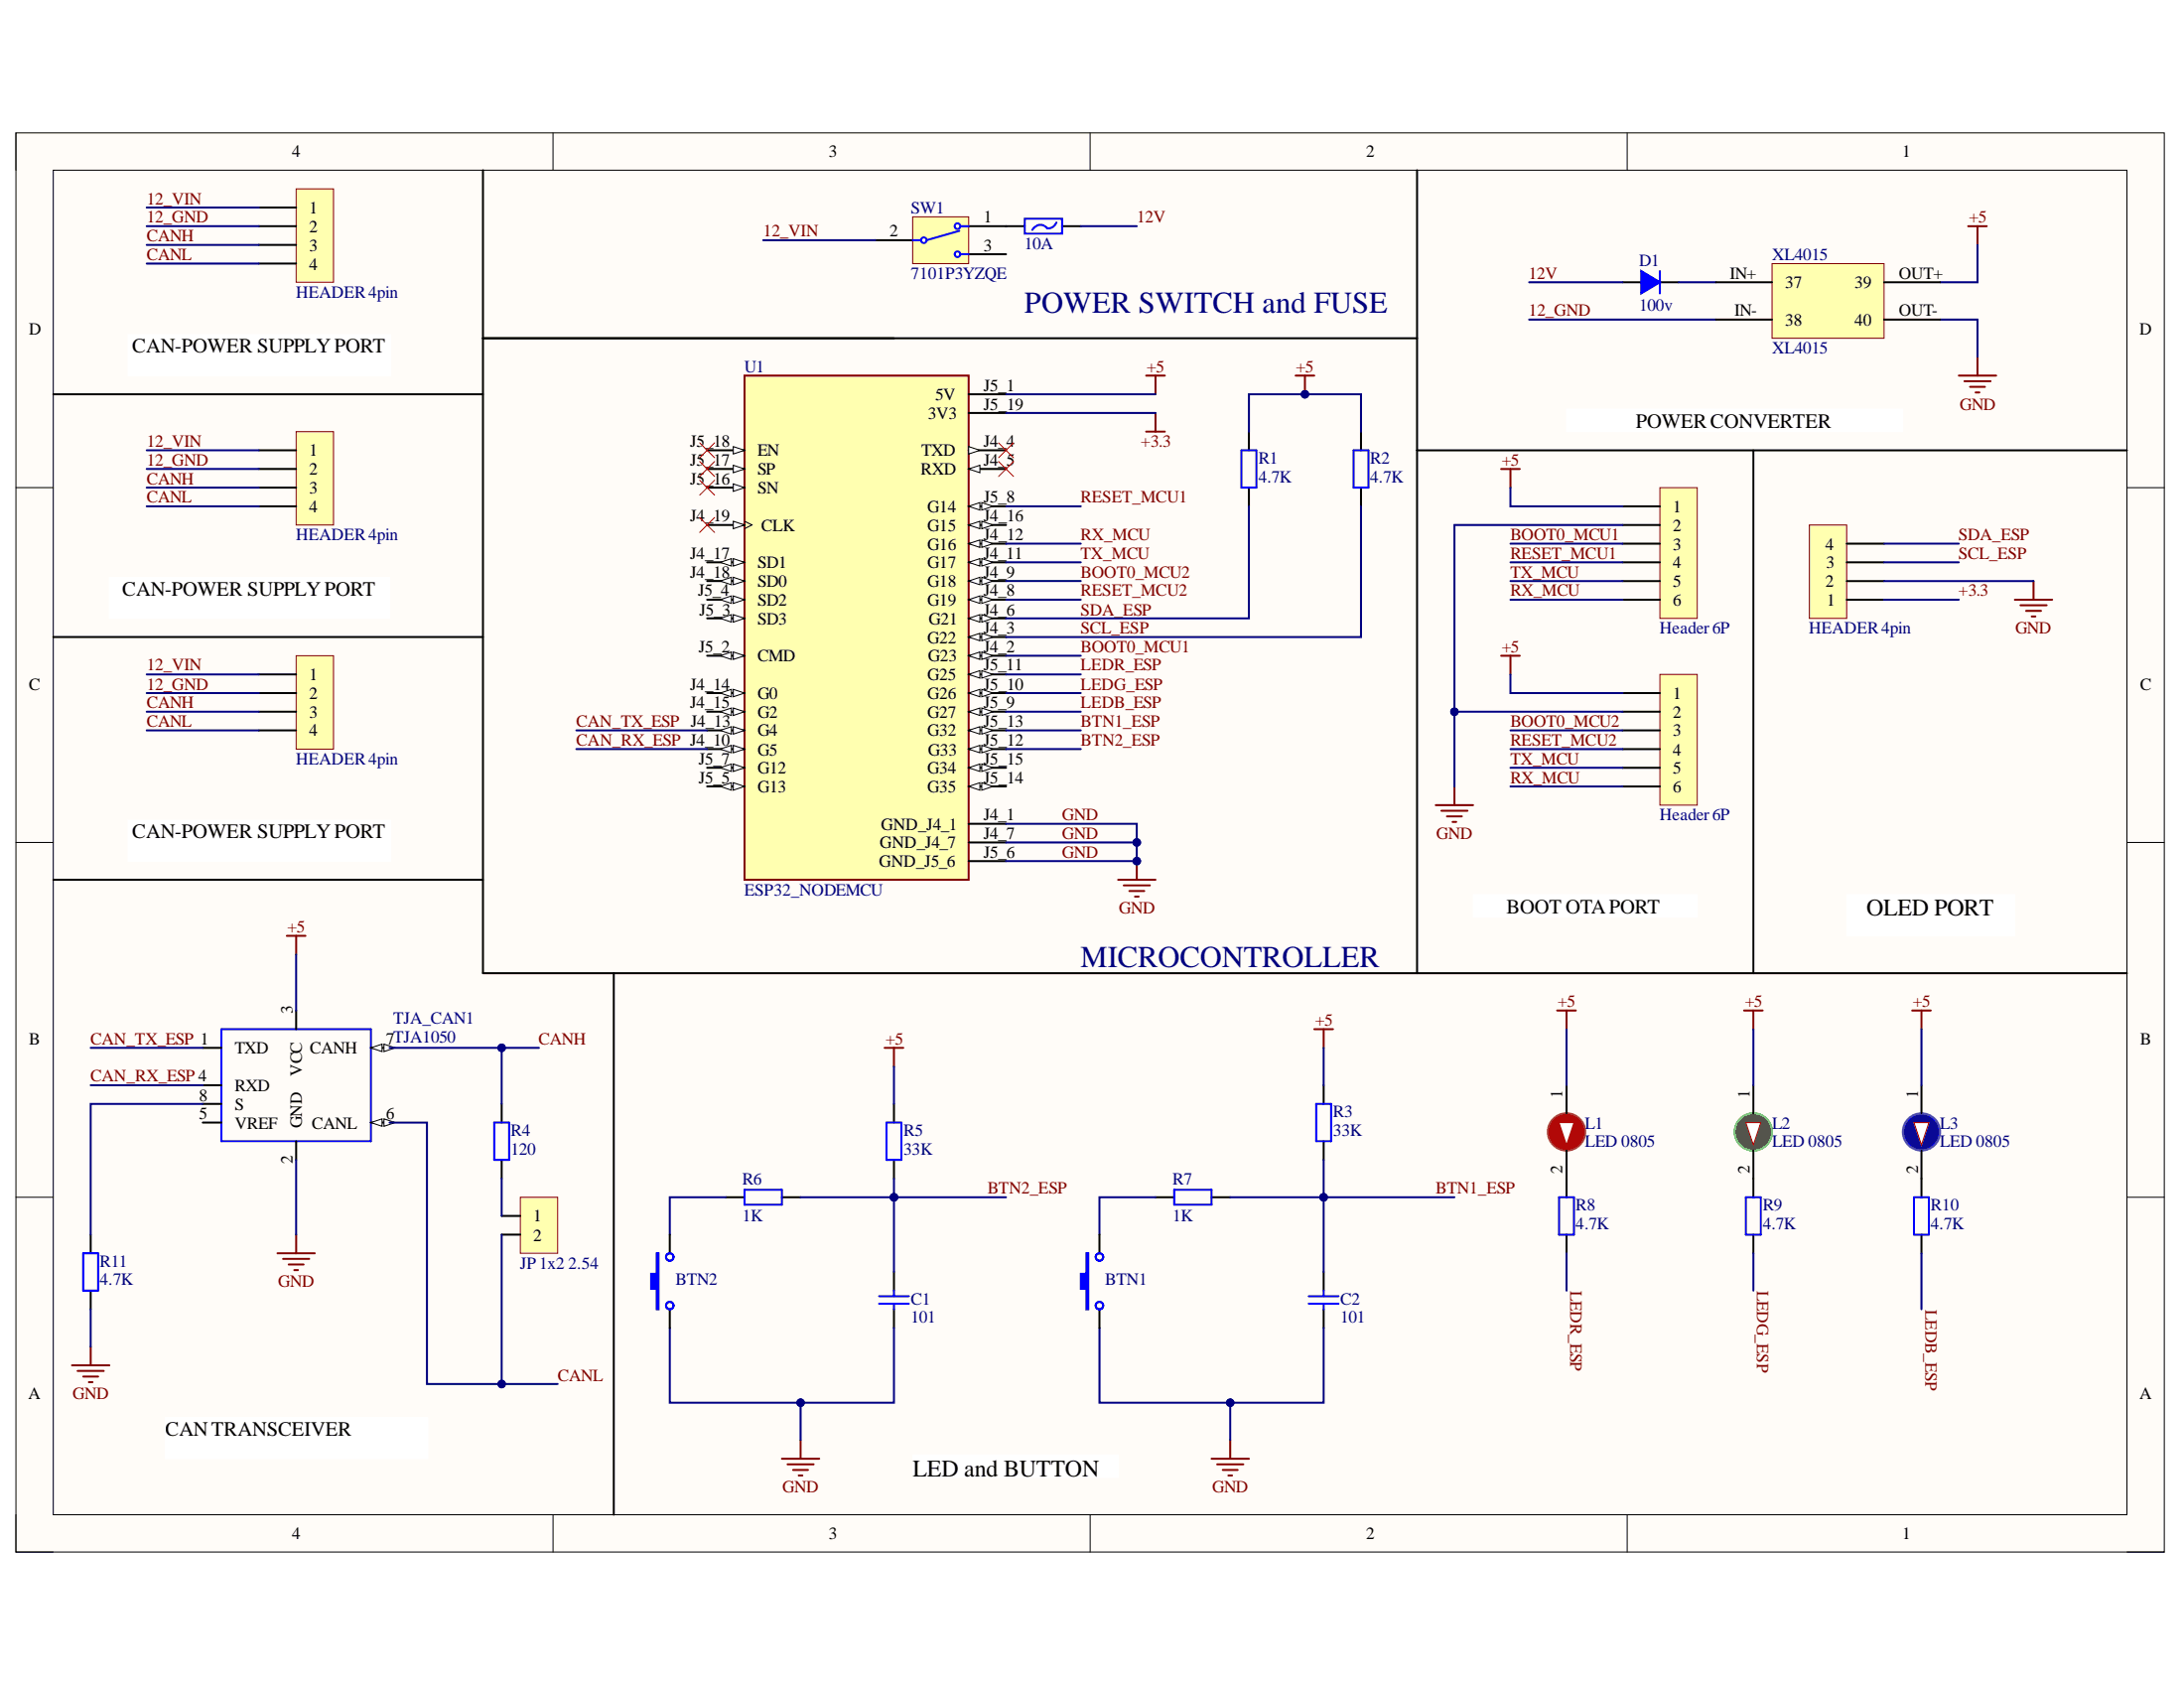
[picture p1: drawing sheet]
<svg xmlns="http://www.w3.org/2000/svg" width="279mm" height="216mm" viewBox="0 0 279 216" stroke-linecap="round" stroke-linejoin="round" font-family="sans-serif">
<path d="M2 17h274.9v181.5h-274.9z" fill-rule="evenodd" fill="#fffcf8"/>
<path d="M2 17h274.9v181.5h-274.9z" fill="none" stroke="#000" stroke-width=".13"/>
<path d="M6.8 21.8h265.3v171.9h-265.3z" fill-rule="evenodd" fill="#fffcf8"/>
<g fill="none" stroke="#000" stroke-width=".13">
<path d="M2 17v4.8M70.7 17v4.8M139.5 17v4.8M208.2 17v4.8M6.8 21.8h265.3v171.9h-265.3zM2 62.4h4.8M272.1 62.4h4.8M2 107.8h4.8M272.1 107.8h4.8M2 153.1h4.8M272.1 153.1h4.8M2 193.7v4.8h4.8"/>
<path d="M70.8 193.7v4.8M139.5 193.7v4.8M208.2 193.7v4.8M272.1 198.5h4.8"/>
</g>
<path d="M95.2 48h28.7v64.5h-28.7z" fill-rule="evenodd" fill="#ffffb0"/>
<path d="M95.2 48h28.7v64.5h-28.7z" fill="none" stroke="#800000" stroke-width=".25"/>
<path d="M90.5 57.6h4.7" fill="none" stroke="#000" stroke-width=".25"/>
<path d="M93.8 57.1l1.4 .5-1.4 .5z" fill="#f8fcff"/>
<path d="M93.8 57.1l1.4 .5-1.4 .5z" fill="none" stroke="#000" stroke-width=".13"/>
<path d="M90.5 60h4.7" fill="none" stroke="#000" stroke-width=".25"/>
<path d="M93.8 59.5l1.4 .5-1.4 .5z" fill="#f8fcff"/>
<path d="M93.8 59.5l1.4 .5-1.4 .5z" fill="none" stroke="#000" stroke-width=".13"/>
<path d="M90.5 62.4h4.7" fill="none" stroke="#000" stroke-width=".25"/>
<path d="M93.8 61.9l1.4 .5-1.4 .4z" fill="#f8fcff"/>
<path d="M93.8 61.9l1.4 .5-1.4 .4z" fill="none" stroke="#000" stroke-width=".13"/>
<path d="M90.5 67.1h4.7" fill="none" stroke="#000" stroke-width=".25"/>
<path d="M93.8 66.7l1.4 .4-1.4 .5z" fill="#f8fcff"/>
<path d="M93.8 66.7l1.4 .4-1.4 .5zM95.2 66.7l1 .4-1 .5" fill="none" stroke="#000" stroke-width=".13"/>
<path d="M90.5 71.9h4.7" fill="none" stroke="#000" stroke-width=".25"/>
<path d="M93.8 71.4l1.4 .5-1.4 .5z" fill="#f8fcff"/>
<path d="M93.8 71.4l1.4 .5-1.4 .5z" fill="none" stroke="#000" stroke-width=".13"/>
<path d="M92.1 71.9l1.5-.5v1z" fill="#f8fcff"/>
<path d="M92.1 71.9l1.5-.5v1z" fill="none" stroke="#000" stroke-width=".13"/>
<path d="M90.5 74.3h4.7" fill="none" stroke="#000" stroke-width=".25"/>
<path d="M93.8 73.8l1.4 .5-1.4 .5z" fill="#f8fcff"/>
<path d="M93.8 73.8l1.4 .5-1.4 .5z" fill="none" stroke="#000" stroke-width=".13"/>
<path d="M92.1 74.3l1.5-.5v1z" fill="#f8fcff"/>
<path d="M92.1 74.3l1.5-.5v1z" fill="none" stroke="#000" stroke-width=".13"/>
<path d="M90.5 76.7h4.7" fill="none" stroke="#000" stroke-width=".25"/>
<path d="M93.8 76.2l1.4 .5-1.4 .5z" fill="#f8fcff"/>
<path d="M93.8 76.2l1.4 .5-1.4 .5z" fill="none" stroke="#000" stroke-width=".13"/>
<path d="M92.1 76.7l1.5-.5v1z" fill="#f8fcff"/>
<path d="M92.1 76.7l1.5-.5v1z" fill="none" stroke="#000" stroke-width=".13"/>
<path d="M90.5 79.1h4.7" fill="none" stroke="#000" stroke-width=".25"/>
<path d="M93.8 78.6l1.4 .5-1.4 .5z" fill="#f8fcff"/>
<path d="M93.8 78.6l1.4 .5-1.4 .5z" fill="none" stroke="#000" stroke-width=".13"/>
<path d="M92.1 79.1l1.5-.5v1z" fill="#f8fcff"/>
<path d="M92.1 79.1l1.5-.5v1z" fill="none" stroke="#000" stroke-width=".13"/>
<path d="M90.5 83.9h4.7" fill="none" stroke="#000" stroke-width=".25"/>
<path d="M93.8 83.4l1.4 .5-1.4 .4z" fill="#f8fcff"/>
<path d="M93.8 83.4l1.4 .5-1.4 .4z" fill="none" stroke="#000" stroke-width=".13"/>
<path d="M92.1 83.9l1.5-.5v.9z" fill="#f8fcff"/>
<path d="M92.1 83.9l1.5-.5v.9z" fill="none" stroke="#000" stroke-width=".13"/>
<path d="M90.5 88.6h4.7" fill="none" stroke="#000" stroke-width=".25"/>
<path d="M93.8 88.2l1.4 .4-1.4 .5z" fill="#f8fcff"/>
<path d="M93.8 88.2l1.4 .4-1.4 .5z" fill="none" stroke="#000" stroke-width=".13"/>
<path d="M92.1 88.6l1.5-.4v.9z" fill="#f8fcff"/>
<path d="M92.1 88.6l1.5-.4v.9z" fill="none" stroke="#000" stroke-width=".13"/>
<path d="M90.5 91h4.7" fill="none" stroke="#000" stroke-width=".25"/>
<path d="M93.8 90.6l1.4 .4-1.4 .5z" fill="#f8fcff"/>
<path d="M93.8 90.6l1.4 .4-1.4 .5z" fill="none" stroke="#000" stroke-width=".13"/>
<path d="M92.1 91l1.5-.4v.9z" fill="#f8fcff"/>
<path d="M92.1 91l1.5-.4v.9z" fill="none" stroke="#000" stroke-width=".13"/>
<path d="M90.5 93.4h4.7" fill="none" stroke="#000" stroke-width=".25"/>
<path d="M93.8 92.9l1.4 .5-1.4 .5z" fill="#f8fcff"/>
<path d="M93.8 92.9l1.4 .5-1.4 .5z" fill="none" stroke="#000" stroke-width=".13"/>
<path d="M92.1 93.4l1.5-.5v1z" fill="#f8fcff"/>
<path d="M92.1 93.4l1.5-.5v1z" fill="none" stroke="#000" stroke-width=".13"/>
<path d="M90.5 95.8h4.7" fill="none" stroke="#000" stroke-width=".25"/>
<path d="M93.8 95.3l1.4 .5-1.4 .5z" fill="#f8fcff"/>
<path d="M93.8 95.3l1.4 .5-1.4 .5z" fill="none" stroke="#000" stroke-width=".13"/>
<path d="M92.1 95.8l1.5-.5v1z" fill="#f8fcff"/>
<path d="M92.1 95.8l1.5-.5v1z" fill="none" stroke="#000" stroke-width=".13"/>
<path d="M90.5 98.2h4.7" fill="none" stroke="#000" stroke-width=".25"/>
<path d="M93.8 97.7l1.4 .5-1.4 .5z" fill="#f8fcff"/>
<path d="M93.8 97.7l1.4 .5-1.4 .5z" fill="none" stroke="#000" stroke-width=".13"/>
<path d="M92.1 98.2l1.5-.5v1z" fill="#f8fcff"/>
<path d="M92.1 98.2l1.5-.5v1z" fill="none" stroke="#000" stroke-width=".13"/>
<path d="M90.5 100.6h4.7" fill="none" stroke="#000" stroke-width=".25"/>
<path d="M93.8 100.1l1.4 .5-1.4 .5z" fill="#f8fcff"/>
<path d="M93.8 100.1l1.4 .5-1.4 .5z" fill="none" stroke="#000" stroke-width=".13"/>
<path d="M92.1 100.6l1.5-.5v1z" fill="#f8fcff"/>
<path d="M92.1 100.6l1.5-.5v1z" fill="none" stroke="#000" stroke-width=".13"/>
<path d="M123.9 50.4h4.8M123.9 52.8h4.8M123.9 57.6h4.8" fill="none" stroke="#000" stroke-width=".25"/>
<path d="M123.9 57.1l1.5 .5-1.5 .5z" fill="#f8fcff"/>
<path d="M123.9 57.1l1.5 .5-1.5 .5z" fill="none" stroke="#000" stroke-width=".13"/>
<path d="M123.9 60h4.8" fill="none" stroke="#000" stroke-width=".25"/>
<path d="M123.9 60l1.5-.5v1z" fill="#f8fcff"/>
<path d="M123.9 60l1.5-.5v1z" fill="none" stroke="#000" stroke-width=".13"/>
<path d="M123.9 64.8h4.8" fill="none" stroke="#000" stroke-width=".25"/>
<path d="M123.9 64.8l1.5-.5v.9z" fill="#f8fcff"/>
<path d="M123.9 64.8l1.5-.5v.9z" fill="none" stroke="#000" stroke-width=".13"/>
<path d="M125.6 64.3l1.4 .5-1.4 .4z" fill="#f8fcff"/>
<path d="M125.6 64.3l1.4 .5-1.4 .4z" fill="none" stroke="#000" stroke-width=".13"/>
<path d="M123.9 67.1h4.8" fill="none" stroke="#000" stroke-width=".25"/>
<path d="M123.9 67.1l1.5-.4v.9z" fill="#f8fcff"/>
<path d="M123.9 67.1l1.5-.4v.9z" fill="none" stroke="#000" stroke-width=".13"/>
<path d="M125.6 66.7l1.4 .4-1.4 .5z" fill="#f8fcff"/>
<path d="M125.6 66.7l1.4 .4-1.4 .5z" fill="none" stroke="#000" stroke-width=".13"/>
<path d="M123.9 69.5h4.8" fill="none" stroke="#000" stroke-width=".25"/>
<path d="M123.9 69.5l1.5-.4v.9z" fill="#f8fcff"/>
<path d="M123.9 69.5l1.5-.4v.9z" fill="none" stroke="#000" stroke-width=".13"/>
<path d="M125.6 69.1l1.4 .4-1.4 .5z" fill="#f8fcff"/>
<path d="M125.6 69.1l1.4 .4-1.4 .5z" fill="none" stroke="#000" stroke-width=".13"/>
<path d="M123.9 71.9h4.8" fill="none" stroke="#000" stroke-width=".25"/>
<path d="M123.9 71.9l1.5-.5v1z" fill="#f8fcff"/>
<path d="M123.9 71.9l1.5-.5v1z" fill="none" stroke="#000" stroke-width=".13"/>
<path d="M125.6 71.4l1.4 .5-1.4 .5z" fill="#f8fcff"/>
<path d="M125.6 71.4l1.4 .5-1.4 .5z" fill="none" stroke="#000" stroke-width=".13"/>
<path d="M123.9 74.3h4.8" fill="none" stroke="#000" stroke-width=".25"/>
<path d="M123.9 74.3l1.5-.5v1z" fill="#f8fcff"/>
<path d="M123.9 74.3l1.5-.5v1z" fill="none" stroke="#000" stroke-width=".13"/>
<path d="M125.6 73.8l1.4 .5-1.4 .5z" fill="#f8fcff"/>
<path d="M125.6 73.8l1.4 .5-1.4 .5z" fill="none" stroke="#000" stroke-width=".13"/>
<path d="M123.9 76.7h4.8" fill="none" stroke="#000" stroke-width=".25"/>
<path d="M123.9 76.7l1.5-.5v1z" fill="#f8fcff"/>
<path d="M123.9 76.7l1.5-.5v1z" fill="none" stroke="#000" stroke-width=".13"/>
<path d="M125.6 76.2l1.4 .5-1.4 .5z" fill="#f8fcff"/>
<path d="M125.6 76.2l1.4 .5-1.4 .5z" fill="none" stroke="#000" stroke-width=".13"/>
<path d="M123.9 79.1h4.8" fill="none" stroke="#000" stroke-width=".25"/>
<path d="M123.9 79.1l1.5-.5v1z" fill="#f8fcff"/>
<path d="M123.9 79.1l1.5-.5v1z" fill="none" stroke="#000" stroke-width=".13"/>
<path d="M125.6 78.6l1.4 .5-1.4 .5z" fill="#f8fcff"/>
<path d="M125.6 78.6l1.4 .5-1.4 .5z" fill="none" stroke="#000" stroke-width=".13"/>
<path d="M123.9 81.5h4.8" fill="none" stroke="#000" stroke-width=".25"/>
<path d="M123.9 81.5l1.5-.5v1z" fill="#f8fcff"/>
<path d="M123.9 81.5l1.5-.5v1z" fill="none" stroke="#000" stroke-width=".13"/>
<path d="M125.6 81l1.4 .5-1.4 .5z" fill="#f8fcff"/>
<path d="M125.6 81l1.4 .5-1.4 .5z" fill="none" stroke="#000" stroke-width=".13"/>
<path d="M123.9 83.9h4.8" fill="none" stroke="#000" stroke-width=".25"/>
<path d="M123.9 83.9l1.5-.5v.9z" fill="#f8fcff"/>
<path d="M123.9 83.9l1.5-.5v.9z" fill="none" stroke="#000" stroke-width=".13"/>
<path d="M125.6 83.4l1.4 .5-1.4 .4z" fill="#f8fcff"/>
<path d="M125.6 83.4l1.4 .5-1.4 .4z" fill="none" stroke="#000" stroke-width=".13"/>
<path d="M123.9 86.3h4.8" fill="none" stroke="#000" stroke-width=".25"/>
<path d="M123.9 86.3l1.5-.5v.9z" fill="#f8fcff"/>
<path d="M123.9 86.3l1.5-.5v.9z" fill="none" stroke="#000" stroke-width=".13"/>
<path d="M125.6 85.8l1.4 .5-1.4 .4z" fill="#f8fcff"/>
<path d="M125.6 85.8l1.4 .5-1.4 .4z" fill="none" stroke="#000" stroke-width=".13"/>
<path d="M123.9 88.6h4.8" fill="none" stroke="#000" stroke-width=".25"/>
<path d="M123.9 88.6l1.5-.4v.9z" fill="#f8fcff"/>
<path d="M123.9 88.6l1.5-.4v.9z" fill="none" stroke="#000" stroke-width=".13"/>
<path d="M125.6 88.2l1.4 .4-1.4 .5z" fill="#f8fcff"/>
<path d="M125.6 88.2l1.4 .4-1.4 .5z" fill="none" stroke="#000" stroke-width=".13"/>
<path d="M123.9 91h4.8" fill="none" stroke="#000" stroke-width=".25"/>
<path d="M123.9 91l1.5-.4v.9z" fill="#f8fcff"/>
<path d="M123.9 91l1.5-.4v.9z" fill="none" stroke="#000" stroke-width=".13"/>
<path d="M125.6 90.6l1.4 .4-1.4 .5z" fill="#f8fcff"/>
<path d="M125.6 90.6l1.4 .4-1.4 .5z" fill="none" stroke="#000" stroke-width=".13"/>
<path d="M123.9 93.4h4.8" fill="none" stroke="#000" stroke-width=".25"/>
<path d="M123.9 93.4l1.5-.5v1z" fill="#f8fcff"/>
<path d="M123.9 93.4l1.5-.5v1z" fill="none" stroke="#000" stroke-width=".13"/>
<path d="M125.6 92.9l1.4 .5-1.4 .5z" fill="#f8fcff"/>
<path d="M125.6 92.9l1.4 .5-1.4 .5z" fill="none" stroke="#000" stroke-width=".13"/>
<path d="M123.9 95.8h4.8" fill="none" stroke="#000" stroke-width=".25"/>
<path d="M123.9 95.8l1.5-.5v1z" fill="#f8fcff"/>
<path d="M123.9 95.8l1.5-.5v1z" fill="none" stroke="#000" stroke-width=".13"/>
<path d="M125.6 95.3l1.4 .5-1.4 .5z" fill="#f8fcff"/>
<path d="M125.6 95.3l1.4 .5-1.4 .5z" fill="none" stroke="#000" stroke-width=".13"/>
<path d="M123.9 98.2h4.8" fill="none" stroke="#000" stroke-width=".25"/>
<path d="M123.9 98.2l1.5-.5v1z" fill="#f8fcff"/>
<path d="M123.9 98.2l1.5-.5v1z" fill="none" stroke="#000" stroke-width=".13"/>
<path d="M125.6 97.7l1.4 .5-1.4 .5z" fill="#f8fcff"/>
<path d="M125.6 97.7l1.4 .5-1.4 .5z" fill="none" stroke="#000" stroke-width=".13"/>
<path d="M123.9 100.6h4.8" fill="none" stroke="#000" stroke-width=".25"/>
<path d="M123.9 100.6l1.5-.5v1z" fill="#f8fcff"/>
<path d="M123.9 100.6l1.5-.5v1z" fill="none" stroke="#000" stroke-width=".13"/>
<path d="M125.6 100.1l1.4 .5-1.4 .5z" fill="#f8fcff"/>
<path d="M125.6 100.1l1.4 .5-1.4 .5z" fill="none" stroke="#000" stroke-width=".13"/>
<path d="M123.9 105.4h4.8M123.9 107.8h4.8M123.9 110.1h4.8" fill="none" stroke="#000" stroke-width=".25"/>
<path d="M89.5 56.6l1.9 2M89.5 59l1.9 1.9M91.4 56.6l-1.9 2M91.4 59l-1.9 1.9M127.7 59l2 1.9M127.7 56.6l2 2M129.7 59l-2 1.9M129.7 56.6l-2 2M89.5 61.4l1.9 1.9M89.5 66.2l1.9 1.9M91.4 61.4l-1.9 1.9M91.4 66.2l-1.9 1.9" fill="none" stroke="#f00" stroke-width=".13"/>
<path d="M143 112.5h4.8M143.8 113.2h3.3M144.5 114h1.9M145.2 114.7h.5M145.4 110.1v2.4" fill="none" stroke="#800000" stroke-width=".25"/>
<circle cx="145.4" cy="110.1" r=".48" fill="#000080"/>
<circle cx="145.4" cy="110.1" r=".48" fill="none" stroke="#000080" stroke-width=".13"/>
<path d="M146.6 48h2.4M146.6 55.2h2.4M147.8 48v2.4M147.8 52.8v2.4M165.7 48h2.4M166.9 48v2.4" fill="none" stroke="#800000" stroke-width=".25"/>
<path d="M159.8 55.2v2.4M174.1 55.2v2.4M159.8 62.4v2.4M174.1 62.4v2.4" fill="none" stroke="#000" stroke-width=".25"/>
<path d="M158.8 57.6h1.9v4.8h-1.9zM173.2 57.6h1.9v4.8h-1.9z" fill="none" stroke="#00f" stroke-width=".25"/>
<circle cx="166.9" cy="50.4" r=".48" fill="#000080"/>
<circle cx="166.9" cy="50.4" r=".48" fill="none" stroke="#000080" stroke-width=".13"/>
<path d="M37.9 24.2h4.8v11.9h-4.8z" fill-rule="evenodd" fill="#ffffb0"/>
<path d="M37.9 24.2h4.8v11.9h-4.8z" fill="none" stroke="#800000" stroke-width=".13"/>
<path d="M33.1 26.5h4.8M33.1 28.9h4.8M33.1 31.3h4.8M33.1 33.7h4.8" fill="none" stroke="#000" stroke-width=".25"/>
<path d="M37.9 55.2h4.8v11.9h-4.8z" fill-rule="evenodd" fill="#ffffb0"/>
<path d="M37.9 55.2h4.8v11.9h-4.8z" fill="none" stroke="#800000" stroke-width=".13"/>
<path d="M33.1 57.6h4.8M33.1 60h4.8M33.1 62.4h4.8M33.1 64.8h4.8" fill="none" stroke="#000" stroke-width=".25"/>
<path d="M37.9 83.9h4.8v11.9h-4.8z" fill-rule="evenodd" fill="#ffffb0"/>
<path d="M37.9 83.9h4.8v11.9h-4.8z" fill="none" stroke="#800000" stroke-width=".13"/>
<path d="M33.1 86.3h4.8M33.1 88.6h4.8M33.1 91h4.8M33.1 93.4h4.8" fill="none" stroke="#000" stroke-width=".25"/>
<path d="M116.8 27.7h7.1v6h-7.1z" fill-rule="evenodd" fill="#ffffb0"/>
<path d="M116.8 27.7h7.1v6h-7.1z" fill="none" stroke="#800000" stroke-width=".13"/>
<path d="M112 30.7h4.8M123.9 32.5h4.8M123.9 28.9h4.8" fill="none" stroke="#000" stroke-width=".25"/>
<path d="M116.8 30.7h1.4" fill="none" stroke="#00f" stroke-width=".25"/>
<circle cx="118.2" cy="30.7" r=".36" fill="#fff"/>
<g fill="none" stroke="#00f" stroke-width=".25">
<path d="M122.5 28.9h1.4"/>
<circle cx="118.2" cy="30.7" r=".36"/>
</g>
<circle cx="122.5" cy="28.9" r=".36" fill="#fff"/>
<g fill="none" stroke="#00f" stroke-width=".25">
<path d="M122.5 32.5h1.4"/>
<circle cx="122.5" cy="28.9" r=".36"/>
</g>
<circle cx="122.5" cy="32.5" r=".36" fill="#fff"/>
<g fill="none" stroke="#00f" stroke-width=".25">
<path d="M122.7 29.5l-4.2 1.2M131.1 28h4.8v1.9h-4.8zM135.2 28.5a.94 .94 0 0 1-.7 .7 .94 .94 0 0 1-1-.4 1.14 1.14 0 0 0-1.4 .6"/>
<circle cx="122.5" cy="32.5" r=".36"/>
</g>
<path d="M128.7 28.9h2.4M135.9 28.9h2.4M207.6 36.1h2.4M212.4 36.1h2.3" fill="none" stroke="#000" stroke-width=".25"/>
<path d="M251.8 28.9h2.4M253 28.9v2.4M250.6 48h4.8M251.3 48.8h3.4M252 49.5h1.9M252.7 50.2h.5M253 45.7v2.3" fill="none" stroke="#800000" stroke-width=".25"/>
<path d="M210 34.7l2.4 1.4-2.4 1.4z" fill="#00f"/>
<path d="M210 34.7l2.4 1.4-2.4 1.4zM212.4 34.7v2.8" fill="none" stroke="#00f" stroke-width=".25"/>
<path d="M231.5 67.1h4.8v12h-4.8z" fill-rule="evenodd" fill="#ffffb0"/>
<path d="M231.5 67.1h4.8v12h-4.8z" fill="none" stroke="#800000" stroke-width=".13"/>
<path d="M61.8 21.8v21.5h119.5M181.3 21.8v102.7h90.8M181.3 57.6h90.8M224.3 57.6v66.9M236.3 76.7h4.7M236.3 74.3h4.7M236.3 71.9h4.7M236.3 69.5h4.7" fill="none" stroke="#000" stroke-width=".25"/>
<path d="M257.8 76.7h4.7M258.5 77.4h3.3M259.2 78.1h1.9M259.9 78.9h.5M260.1 74.3v2.4" fill="none" stroke="#800000" stroke-width=".25"/>
<path d="M212.4 62.4h4.7v16.7h-4.7z" fill-rule="evenodd" fill="#ffffb0"/>
<path d="M212.4 62.4h4.7v16.7h-4.7z" fill="none" stroke="#800000" stroke-width=".13"/>
<path d="M207.6 64.8h4.8M207.6 67.1h4.8M207.6 69.5h4.8M207.6 71.9h4.8M207.6 74.3h4.8M207.6 76.7h4.8" fill="none" stroke="#000" stroke-width=".25"/>
<path d="M212.4 86.3h4.7v16.7h-4.7z" fill-rule="evenodd" fill="#ffffb0"/>
<path d="M212.4 86.3h4.7v16.7h-4.7z" fill="none" stroke="#800000" stroke-width=".13"/>
<path d="M207.6 88.6h4.8M207.6 91h4.8M207.6 93.4h4.8M207.6 95.8h4.8M207.6 98.2h4.8M207.6 100.6h4.8M200.4 150.7v2.4M200.4 157.9v2.4M224.3 150.7v2.4M224.3 157.9v2.4M245.8 150.7v2.4M245.8 157.9v2.4" fill="none" stroke="#000" stroke-width=".25"/>
<path d="M192 60h2.4M193.2 60v2.4M192 83.9h2.4M193.2 83.9v2.4M183.7 103h4.8M184.4 103.7h3.3M185.1 104.4h1.9M185.8 105.1h.5M186.1 100.6v2.4" fill="none" stroke="#800000" stroke-width=".25"/>
<path d="M199.4 153.1h2v4.8h-2zM223.3 153.1h2v4.8h-2zM244.9 153.1h1.9v4.8h-1.9z" fill="none" stroke="#00f" stroke-width=".25"/>
<circle cx="200.4" cy="144.8" r="2.39" fill="#f00"/>
<circle cx="200.4" cy="144.8" r="2.39" fill="none" stroke="#f60" stroke-width=".25"/>
<path d="M199.4 143.6h2l-1 2.8z" fill="#f8fcff"/>
<path d="M199.4 143.6h2l-1 2.8z" fill="none" stroke="#f00" stroke-width=".13"/>
<path d="M200.4 138.8v3.6M200.4 147.2v3.5" fill="none" stroke="#000" stroke-width=".25"/>
<circle cx="224.3" cy="144.8" r="2.39" fill="#0c0"/>
<circle cx="224.3" cy="144.8" r="2.39" fill="none" stroke="#0f0" stroke-width=".25"/>
<path d="M223.3 143.6h2l-1 2.8z" fill="#f8fcff"/>
<path d="M223.3 143.6h2l-1 2.8z" fill="none" stroke="#f00" stroke-width=".13"/>
<path d="M224.3 138.8v3.6M224.3 147.2v3.5" fill="none" stroke="#000" stroke-width=".25"/>
<circle cx="245.8" cy="144.8" r="2.39" fill="#03c"/>
<circle cx="245.8" cy="144.8" r="2.39" fill="none" stroke="#36f" stroke-width=".25"/>
<path d="M244.9 143.6h1.9l-1 2.8z" fill="#f8fcff"/>
<path d="M244.9 143.6h1.9l-1 2.8z" fill="none" stroke="#f00" stroke-width=".13"/>
<g fill="none" stroke="#000" stroke-width=".25">
<path d="M6.8 50.4h55M114.4 43.3h-52.6v81.2h119.5M6.8 81.5h55M6.8 112.5h55M25.9 134h2.4M25.9 138.8h2.4M37.9 129.2v2.4M47.4 134h2.4M78.5 124.5v69.2M169.3 138.8v2.4M245.8 138.8v3.6M25.9 141.2h2.4"/>
<path d="M25.9 143.6h2.4M92.9 153.1h2.3M100 153.1h2.4M114.4 141.2v2.4M114.4 148.4v2.3M147.8 153.1h2.4M155 153.1h2.4M169.3 146v2.4M245.8 147.2v3.5M114.4 162.7v2.4M114.4 167.5v2.4M169.3 162.7v2.4"/>
<path d="M169.3 167.5v2.4"/>
</g>
<g fill="none" stroke="#800000" stroke-width=".25">
<path d="M113.2 134h2.4M114.4 134v2.4M168.1 131.6h2.4M169.3 131.6v2.4M199.2 129.2h2.4M200.4 129.2v2.4M223.1 129.2h2.4M224.3 129.2v2.4M244.6 129.2h2.4M245.8 129.2v2.4M100 186.6h4.8M100.7 187.3h3.4"/>
<path d="M101.5 188h1.9M102.2 188.7h.5M102.4 184.2v2.4M155 186.6h4.8M155.7 187.3h3.4M156.4 188h1.9M157.1 188.7h.5M157.4 184.2v2.4"/>
</g>
<g fill="none" stroke="#00f" stroke-width=".25">
<path d="M28.3 131.6h19.1v14.4h-19.1zM95.2 152.2h4.8v1.9h-4.8zM113.4 143.6h1.9v4.8h-1.9zM150.2 152.2h4.8v1.9h-4.8zM168.4 141.2h1.9v4.8h-1.9zM112.5 166.7h3.8M112.5 165.8h3.8M114.4 165.1v.7M114.4 166.7v.8M167.4 166.7h3.8M167.4 165.8h3.8M169.3 165.1v.7"/>
<path d="M169.3 166.7v.8"/>
</g>
<path d="M47.4 134l1.5-.5v1z" fill="#f8fcff"/>
<path d="M47.4 134l1.5-.5v1z" fill="none" stroke="#000" stroke-width=".13"/>
<path d="M49.1 133.5l1.5 .5-1.5 .5z" fill="#f8fcff"/>
<path d="M49.1 133.5l1.5 .5-1.5 .5z" fill="none" stroke="#000" stroke-width=".13"/>
<path d="M47.4 143.6h2.4" fill="none" stroke="#000" stroke-width=".25"/>
<path d="M47.4 143.6l1.5-.5v1z" fill="#f8fcff"/>
<path d="M47.4 143.6l1.5-.5v1z" fill="none" stroke="#000" stroke-width=".13"/>
<path d="M49.1 143.1l1.5 .5-1.5 .5z" fill="#f8fcff"/>
<path d="M49.1 143.1l1.5 .5-1.5 .5z" fill="none" stroke="#000" stroke-width=".13"/>
<path d="M37.9 146v2.4M64.2 141.2v2.4M64.2 148.4v2.3" fill="none" stroke="#000" stroke-width=".25"/>
<path d="M63.2 143.6h1.9v4.8h-1.9z" fill="none" stroke="#00f" stroke-width=".25"/>
<path d="M66.6 153.1h4.7v7.2h-4.7z" fill-rule="evenodd" fill="#ffffb0"/>
<path d="M66.6 153.1h4.7v7.2h-4.7z" fill="none" stroke="#800000" stroke-width=".13"/>
<path d="M11.6 157.9v2.4M64.2 155.5h2.4M64.2 157.9h2.4M11.6 165.1v2.4" fill="none" stroke="#000" stroke-width=".25"/>
<path d="M10.6 160.3h2v4.8h-2z" fill="none" stroke="#00f" stroke-width=".25"/>
<path d="M36.7 119.7h2.4M37.9 119.7v2.4M37.9 157.9v2.4M9.2 174.6h4.8M9.9 175.3h3.4M10.6 176.1h2M11.4 176.8h.4M11.6 172.2v2.4M35.5 160.3h4.8M36.2 161h3.4M36.9 161.7h1.9M37.6 162.4h.5" fill="none" stroke="#800000" stroke-width=".25"/>
<path d="M16.4 42.8h33.5v5.2h-33.5z" fill-rule="evenodd" fill="#fff"/>
<path d="M16.4 42.8h33.5v5.2h-33.5z" fill="none" stroke="#fff" stroke-width=".13"/>
<path d="M14 73.8h35.8v5.3h-35.8z" fill-rule="evenodd" fill="#fff"/>
<path d="M14 73.8h35.8v5.3h-35.8z" fill="none" stroke="#fff" stroke-width=".13"/>
<path d="M16.4 104.9h33.5v5.2h-33.5z" fill-rule="evenodd" fill="#fff"/>
<path d="M16.4 104.9h33.5v5.2h-33.5z" fill="none" stroke="#fff" stroke-width=".13"/>
<path d="M21.2 181.3h33.5v5.3h-33.5z" fill-rule="evenodd" fill="#fff"/>
<path d="M21.2 181.3h33.5v5.3h-33.5z" fill="none" stroke="#fff" stroke-width=".13"/>
<path d="M116.8 186.1h26.3v2.9h-26.3z" fill-rule="evenodd" fill="#fff"/>
<path d="M116.8 186.1h26.3v2.9h-26.3z" fill="none" stroke="#fff" stroke-width=".13"/>
<path d="M188.5 114.4h28.6v2.9h-28.6z" fill-rule="evenodd" fill="#fff"/>
<path d="M188.5 114.4h28.6v2.9h-28.6z" fill="none" stroke="#fff" stroke-width=".13"/>
<path d="M236.3 114.4h21.5v5.3h-21.5z" fill-rule="evenodd" fill="#fff"/>
<path d="M236.3 114.4h21.5v5.3h-21.5z" fill="none" stroke="#fff" stroke-width=".13"/>
<path d="M200.4 52.3h43v2.9h-43z" fill-rule="evenodd" fill="#fff"/>
<path d="M200.4 52.3h43v2.9h-43z" fill="none" stroke="#fff" stroke-width=".13"/>
<path d="M128.7 50.4h19.1M128.7 76.7h9.6M128.7 64.8h9.6M128.7 83.9h9.6M128.7 86.3h9.6M128.7 88.6h9.6M128.7 91h9.6M128.7 93.4h9.6M128.7 95.8h9.6M145.4 107.8v2.3h-16.7" fill="none" stroke="#000080" stroke-width=".25"/>
<circle cx="145.4" cy="110.1" r=".48" fill="#000080"/>
<circle cx="145.4" cy="110.1" r=".48" fill="none" stroke="#000080" stroke-width=".13"/>
<circle cx="145.4" cy="107.8" r=".48" fill="#000080"/>
<circle cx="145.4" cy="107.8" r=".48" fill="none" stroke="#000080" stroke-width=".13"/>
<path d="M128.7 105.4h16.7v2.4h-16.7" fill="none" stroke="#000080" stroke-width=".25"/>
<circle cx="145.4" cy="107.8" r=".48" fill="#000080"/>
<circle cx="145.4" cy="107.8" r=".48" fill="none" stroke="#000080" stroke-width=".13"/>
<path d="M128.7 52.8h19.1M159.8 55.2v-4.8h14.3v4.8M128.7 71.9h9.6M128.7 69.5h9.6M128.7 74.3h9.6M159.8 64.8v14.3h-31.1M174.1 64.8v16.7h-45.4M73.7 93.4h16.8M73.7 95.8h16.8" fill="none" stroke="#000080" stroke-width=".25"/>
<circle cx="166.9" cy="50.4" r=".48" fill="#000080"/>
<circle cx="166.9" cy="50.4" r=".48" fill="none" stroke="#000080" stroke-width=".13"/>
<g fill="none" stroke="#000080" stroke-width=".25">
<path d="M18.8 26.5h14.3M18.8 28.9h14.3M18.8 31.3h14.3M18.8 33.7h14.3M97.6 30.7h14.4M138.3 28.9h7.1M195.6 36.1h12M214.7 36.1h4.8M253 31.3v4.8h-4.8M18.8 57.6h14.3M18.8 60h14.3M195.6 40.9h23.9"/>
<path d="M248.2 40.9h4.8v4.8M18.8 62.4h14.3M18.8 64.8h14.3M193.2 62.4v2.4h14.4M193.2 69.5h14.4M193.2 71.9h14.4M193.2 76.7h14.4M193.2 74.3h14.4M241 69.5h9.6M241 71.9h9.6M241 76.7h9.6M241 74.3h19.1"/>
<path d="M18.8 86.3h14.3M18.8 88.6h14.3M18.8 91h14.3M18.8 93.4h14.3M186.1 91h21.5M193.2 93.4h14.4M193.2 95.8h14.4M193.2 98.2h14.4M193.2 100.6h14.4"/>
</g>
<circle cx="186.1" cy="91" r=".48" fill="#000080"/>
<circle cx="186.1" cy="91" r=".48" fill="none" stroke="#000080" stroke-width=".13"/>
<path d="M207.6 67.1h-21.5v33.5" fill="none" stroke="#000080" stroke-width=".25"/>
<circle cx="186.1" cy="91" r=".48" fill="#000080"/>
<circle cx="186.1" cy="91" r=".48" fill="none" stroke="#000080" stroke-width=".13"/>
<path d="M193.2 86.3v2.3h14.4M200.4 131.6v7.2M224.3 131.6v7.2M245.8 131.6v7.2M147.8 153.1h-7.1v4.8M169.3 148.4v4.7h-11.9M200.4 160.3v4.8M224.3 160.3v4.8M245.8 160.3v7.2" fill="none" stroke="#000080" stroke-width=".25"/>
<circle cx="169.3" cy="153.1" r=".48" fill="#000080"/>
<circle cx="169.3" cy="153.1" r=".48" fill="none" stroke="#000080" stroke-width=".13"/>
<path d="M169.3 153.1v9.6" fill="none" stroke="#000080" stroke-width=".25"/>
<circle cx="169.3" cy="153.1" r=".48" fill="#000080"/>
<circle cx="169.3" cy="153.1" r=".48" fill="none" stroke="#000080" stroke-width=".13"/>
<path d="M157.4 179.4v4.8" fill="none" stroke="#000080" stroke-width=".25"/>
<circle cx="157.4" cy="179.4" r=".48" fill="#000080"/>
<circle cx="157.4" cy="179.4" r=".48" fill="none" stroke="#000080" stroke-width=".13"/>
<path d="M92.9 153.1h-7.2v4.8M114.4 150.7v2.4h-12" fill="none" stroke="#000080" stroke-width=".25"/>
<circle cx="114.4" cy="153.1" r=".48" fill="#000080"/>
<circle cx="114.4" cy="153.1" r=".48" fill="none" stroke="#000080" stroke-width=".13"/>
<path d="M114.4 153.1v9.6" fill="none" stroke="#000080" stroke-width=".25"/>
<circle cx="114.4" cy="153.1" r=".48" fill="#000080"/>
<circle cx="114.4" cy="153.1" r=".48" fill="none" stroke="#000080" stroke-width=".13"/>
<path d="M85.7 169.9v9.5h28.7v-9.5" fill="none" stroke="#000080" stroke-width=".25"/>
<circle cx="102.4" cy="179.4" r=".48" fill="#000080"/>
<circle cx="102.4" cy="179.4" r=".48" fill="none" stroke="#000080" stroke-width=".13"/>
<path d="M102.4 179.4v4.8" fill="none" stroke="#000080" stroke-width=".25"/>
<circle cx="102.4" cy="179.4" r=".48" fill="#000080"/>
<circle cx="102.4" cy="179.4" r=".48" fill="none" stroke="#000080" stroke-width=".13"/>
<path d="M114.4 136.4v4.8M169.3 134v4.8M114.4 153.1h14.3" fill="none" stroke="#000080" stroke-width=".25"/>
<circle cx="114.4" cy="153.1" r=".48" fill="#000080"/>
<circle cx="114.4" cy="153.1" r=".48" fill="none" stroke="#000080" stroke-width=".13"/>
<path d="M140.7 169.9v9.5h28.6v-9.5" fill="none" stroke="#000080" stroke-width=".25"/>
<circle cx="157.4" cy="179.4" r=".48" fill="#000080"/>
<circle cx="157.4" cy="179.4" r=".48" fill="none" stroke="#000080" stroke-width=".13"/>
<path d="M169.3 153.1h16.8" fill="none" stroke="#000080" stroke-width=".25"/>
<circle cx="169.3" cy="153.1" r=".48" fill="#000080"/>
<circle cx="169.3" cy="153.1" r=".48" fill="none" stroke="#000080" stroke-width=".13"/>
<path d="M11.6 134h14.3M11.6 138.8h14.3M64.2 134v7.2M25.9 141.2h-14.3v16.7" fill="none" stroke="#000080" stroke-width=".25"/>
<circle cx="64.2" cy="134" r=".48" fill="#000080"/>
<circle cx="64.2" cy="134" r=".48" fill="none" stroke="#000080" stroke-width=".13"/>
<path d="M64.2 157.9v19.1" fill="none" stroke="#000080" stroke-width=".25"/>
<circle cx="64.2" cy="177" r=".48" fill="#000080"/>
<circle cx="64.2" cy="177" r=".48" fill="none" stroke="#000080" stroke-width=".13"/>
<path d="M37.9 122.1v7.1M37.9 148.4v9.5M49.8 143.6h4.8v33.4h16.7M11.6 167.5v4.7" fill="none" stroke="#000080" stroke-width=".25"/>
<circle cx="64.2" cy="177" r=".48" fill="#000080"/>
<circle cx="64.2" cy="177" r=".48" fill="none" stroke="#000080" stroke-width=".13"/>
<path d="M49.8 134h19.2M64.2 150.7v4.8" fill="none" stroke="#000080" stroke-width=".25"/>
<circle cx="64.2" cy="134" r=".48" fill="#000080"/>
<circle cx="64.2" cy="134" r=".48" fill="none" stroke="#000080" stroke-width=".13"/>
<path d="M85.7 157.9v2.4M85.7 167.5v2.4" fill="none" stroke="#000" stroke-width=".25"/>
<path d="M84 160.3h.2v7.2h-.2v-2.7h-.7v-1.9h.7z" fill-rule="evenodd" fill="#00f"/>
<g fill="none" stroke="#00f" stroke-width=".25">
<path d="M84 160.3h.2v7.2h-.2v-2.7h-.7v-1.9h.7z"/>
<circle cx="85.7" cy="160.8" r=".48"/>
<circle cx="85.7" cy="167" r=".48"/>
</g>
<path d="M140.7 157.9v2.4M140.7 167.5v2.4" fill="none" stroke="#000" stroke-width=".25"/>
<path d="M139 160.3h.2v7.2h-.2v-2.7h-.7v-1.9h.7z" fill-rule="evenodd" fill="#00f"/>
<g fill="none" stroke="#00f" stroke-width=".25">
<path d="M139 160.3h.2v7.2h-.2v-2.7h-.7v-1.9h.7z"/>
<circle cx="140.7" cy="160.8" r=".48"/>
<circle cx="140.7" cy="167" r=".48"/>
</g>
<path d="M226.7 33.7h14.3v9.6h-14.3z" fill-rule="evenodd" fill="#ffffb0"/>
<path d="M226.7 33.7h14.3v9.6h-14.3z" fill="none" stroke="#800000" stroke-width=".13"/>
<path d="M219.5 36.1h7.2M241 36.1h7.2M219.5 40.9h7.2M241 40.9h7.2" fill="none" stroke="#000" stroke-width=".25"/>
<g font-size="3.9" fill="#000080">
<text x="131.1" y="40.1">POWER SWITCH and FUSE</text>
<text x="138.2" y="123.6">MICROCONTROLLER</text>
</g>
<g font-size="3">
<text x="238.8" y="117.1">OLED PORT</text>
<text x="116.8" y="188.8">LED and BUTTON</text>
</g>
<g font-size="2.6">
<text x="16.9" y="45.1">CAN-POWER SUPPLY PORT</text>
<text x="209.3" y="54.7">POWERCONVERTER</text>
<text x="15.6" y="76.1">CAN-POWER SUPPLY PORT</text>
<text x="16.9" y="107.2">CAN-POWER SUPPLY PORT</text>
<text x="192.7" y="116.8">BOOT OTAPORT</text>
<text x="21.1" y="183.6">CANTRANSCEIVER</text>
</g>
<g font-size="2.2">
<text x="37.4" y="20.1">4</text>
<text x="106" y="20.1">3</text>
<text x="174.8" y="20.1">2</text>
<text x="243.4" y="20.1">1</text>
<text x="39.6" y="27.3">1</text>
<text x="39.6" y="29.7">2</text>
<text x="125.8" y="28.5">1</text>
<text x="39.6" y="32.1">3</text>
<text x="39.6" y="34.5">4</text>
<text x="113.8" y="30.3">2</text>
<text x="125.8" y="32.1">3</text>
<text x="221.3" y="35.7">IN+</text>
<text x="242.9" y="35.7">OUT+</text>
<text x="221.9" y="40.4">IN-</text>
<text x="228.4" y="36.9">37</text>
<text x="228.4" y="41.7">38</text>
<text x="237.3" y="36.9">39</text>
<text x="237.3" y="41.7">40</text>
<text x="242.9" y="40.4">OUT-</text>
<text x="3.7" y="42.9">D</text>
<text x="273.7" y="42.9">D</text>
<text x="118.7" y="53.6">3V3</text>
<text x="119.6" y="51.2">5V</text>
<text x="125.8" y="50">J5_1</text>
<text x="125.8" y="52.4">J5_19</text>
<text x="39.6" y="58.3">1</text>
<text x="88.3" y="57.1">J5_18</text>
<text x="88.3" y="59.6">J5_17</text>
<text x="96.9" y="58.3">EN</text>
<text x="117.9" y="58.3">TXD</text>
<text x="125.8" y="57.1">J4_4</text>
<text x="125.8" y="59.6">J4_5</text>
<text x="39.6" y="60.8">2</text>
<text x="39.6" y="63.1">3</text>
<text x="39.6" y="65.5">4</text>
<text x="88.3" y="62">J5_16</text>
<text x="96.9" y="60.8">SP</text>
<text x="96.9" y="63.1">SN</text>
<text x="117.8" y="60.8">RXD</text>
<text x="118.6" y="65.5">G14</text>
<text x="125.8" y="64.3">J5_8</text>
<text x="214" y="65.5">1</text>
<text x="88.3" y="66.7">J4_19</text>
<text x="88.3" y="71.5">J4_17</text>
<text x="97.4" y="68">CLK</text>
<text x="118.6" y="68">G15</text>
<text x="118.6" y="70.3">G16</text>
<text x="125.8" y="66.7">J4_16</text>
<text x="125.8" y="69.1">J4_12</text>
<text x="125.8" y="71.5">J4_11</text>
<text x="214" y="68">2</text>
<text x="214" y="70.3">3</text>
<text x="233.5" y="70.3">4</text>
<text x="88.3" y="73.9">J4_18</text>
<text x="89.3" y="76.2">J5_4</text>
<text x="96.9" y="72.7">SD1</text>
<text x="96.9" y="75">SD0</text>
<text x="96.9" y="77.5">SD2</text>
<text x="118.6" y="72.7">G17</text>
<text x="118.6" y="75">G18</text>
<text x="118.6" y="77.5">G19</text>
<text x="125.8" y="73.9">J4_9</text>
<text x="125.8" y="76.2">J4_8</text>
<text x="214" y="72.7">4</text>
<text x="214" y="75">5</text>
<text x="214" y="77.5">6</text>
<text x="233.5" y="75">2</text>
<text x="233.6" y="72.7">3</text>
<text x="233.7" y="77.5">1</text>
<text x="89.4" y="83.4">J5_2</text>
<text x="89.5" y="78.7">J5_3</text>
<text x="96.9" y="79.9">SD3</text>
<text x="118.6" y="82.2">G22</text>
<text x="118.8" y="79.9">G21</text>
<text x="125.8" y="78.7">J4_6</text>
<text x="125.8" y="81">J4_3</text>
<text x="125.8" y="83.4">J4_2</text>
<text x="3.7" y="88.2">C</text>
<text x="39.6" y="87">1</text>
<text x="39.6" y="89.4">2</text>
<text x="88.3" y="88.2">J4_14</text>
<text x="96.9" y="84.6">CMD</text>
<text x="96.9" y="89.4">G0</text>
<text x="118.6" y="87">G25</text>
<text x="118.6" y="89.4">G26</text>
<text x="118.7" y="84.6">G23</text>
<text x="125.8" y="85.8">J5_11</text>
<text x="125.8" y="88.2">J5_10</text>
<text x="214" y="89.4">1</text>
<text x="273.8" y="88.2">C</text>
<text x="39.6" y="91.8">3</text>
<text x="39.6" y="94.1">4</text>
<text x="88.3" y="90.6">J4_15</text>
<text x="96.9" y="91.8">G2</text>
<text x="96.9" y="94.1">G4</text>
<text x="118.6" y="91.8">G27</text>
<text x="118.6" y="94.1">G32</text>
<text x="125.8" y="90.6">J5_9</text>
<text x="125.8" y="93">J5_13</text>
<text x="125.8" y="95.4">J5_12</text>
<text x="214" y="91.8">2</text>
<text x="214" y="94.1">3</text>
<text x="89.4" y="97.8">J5_7</text>
<text x="89.4" y="100.1">J5_5</text>
<text x="96.9" y="96.6">G5</text>
<text x="96.9" y="99">G12</text>
<text x="96.9" y="101.3">G13</text>
<text x="118.6" y="99">G34</text>
<text x="118.6" y="101.3">G35</text>
<text x="118.7" y="96.6">G33</text>
<text x="125.8" y="97.8">J5_15</text>
<text x="125.8" y="100.1">J5_14</text>
<text x="214" y="96.6">4</text>
<text x="214" y="99">5</text>
<text x="214" y="101.3">6</text>
<text x="112.7" y="106.1">GND_J4_1</text>
<text x="125.8" y="105">J4_1</text>
<text x="125.8" y="107.3">J4_7</text>
<text x="112.5" y="110.9">GND_J5_6</text>
<text x="112.5" y="108.5">GND_J4_7</text>
<text x="125.8" y="109.7">J5_6</text>
<text x="37.5" y="129.7" transform="rotate(-90 37.5 129.7)">3</text>
<text x="3.7" y="133.6">B</text>
<text x="30" y="134.8">TXD</text>
<text x="38.6" y="137.7" transform="rotate(-90 38.6 137.7)">VCC</text>
<text x="39.7" y="134.8">CANH</text>
<text x="49.4" y="133.6">7TJA1050</text>
<text x="273.8" y="133.6">B</text>
<text x="25.5" y="140.8">8</text>
<text x="25.5" y="143.2">5</text>
<text x="30" y="139.5">RXD</text>
<text x="30" y="142">S</text>
<text x="49.4" y="143.2">6</text>
<text x="199.9" y="140.5" transform="rotate(-90 199.9 140.5)">1</text>
<text x="223.8" y="140.5" transform="rotate(-90 223.8 140.5)">1</text>
<text x="245.4" y="140.5" transform="rotate(-90 245.4 140.5)">1</text>
<text x="30" y="144.3">VREF</text>
<text x="37.5" y="148.8" transform="rotate(-90 37.5 148.8)">2</text>
<text x="38.6" y="144.3" transform="rotate(-90 38.6 144.3)">GND</text>
<text x="39.9" y="144.3">CANL</text>
<text x="199.9" y="150.1" transform="rotate(-90 199.9 150.1)">2</text>
<text x="223.8" y="150.1" transform="rotate(-90 223.8 150.1)">2</text>
<text x="245.4" y="150.1" transform="rotate(-90 245.4 150.1)">2</text>
<text x="68.2" y="156.3">1</text>
<text x="68.2" y="158.7">2</text>
<text x="3.6" y="179">A</text>
<text x="273.7" y="179">A</text>
<text x="37.4" y="196.9">4</text>
<text x="106" y="196.9">3</text>
<text x="174.8" y="196.9">2</text>
<text x="243.4" y="196.9">1</text>
</g>
<g font-size="2.2" fill="#800000">
<text x="18.8" y="26.1">12_VIN</text>
<text x="18.8" y="28.5">12_GND</text>
<text x="145.4" y="28.5">12V</text>
<text x="251.9" y="28.5">+5</text>
<text x="18.8" y="30.9">CANH</text>
<text x="18.8" y="33.3">CANL</text>
<text x="97.7" y="30.3">12_VIN</text>
<text x="195.6" y="35.7">12V</text>
<text x="195.6" y="40.4">12_GND</text>
<text x="146.7" y="47.6">+5</text>
<text x="165.8" y="47.6">+5</text>
<text x="250.7" y="52.4">GND</text>
<text x="18.8" y="57.1">12_VIN</text>
<text x="18.8" y="59.6">12_GND</text>
<text x="145.9" y="57.1">+3.3</text>
<text x="192.1" y="59.6">+5</text>
<text x="18.8" y="62">CANH</text>
<text x="18.8" y="64.3">CANL</text>
<text x="138.2" y="64.3">RESET_MCU1</text>
<text x="138.2" y="69.1">RX_MCU</text>
<text x="138.2" y="71.5">TX_MCU</text>
<text x="193.2" y="69.1">BOOT0_MCU1</text>
<text x="193.2" y="71.5">RESET_MCU1</text>
<text x="250.5" y="69.1">SDA_ESP</text>
<text x="250.5" y="71.5">SCL_ESP</text>
<text x="138.2" y="76.2">RESET_MCU2</text>
<text x="138.2" y="73.9">BOOT0_MCU2</text>
<text x="193.2" y="73.9">TX_MCU</text>
<text x="193.2" y="76.2">RX_MCU</text>
<text x="250.5" y="76.2">+3.3</text>
<text x="138.2" y="83.4">BOOT0_MCU1</text>
<text x="138.2" y="81">SCL_ESP</text>
<text x="138.2" y="78.7">SDA_ESP</text>
<text x="192.1" y="83.4">+5</text>
<text x="257.8" y="81">GND</text>
<text x="18.8" y="85.8">12_VIN</text>
<text x="18.8" y="88.2">12_GND</text>
<text x="138.2" y="85.8">LEDR_ESP</text>
<text x="138.2" y="88.2">LEDG_ESP</text>
<text x="18.8" y="90.6">CANH</text>
<text x="18.8" y="93">CANL</text>
<text x="73.7" y="95.4">CAN_RX_ESP J4_10</text>
<text x="73.7" y="93">CAN_TX_ESP J4_13</text>
<text x="138.2" y="90.6">LEDB_ESP</text>
<text x="138.2" y="93">BTN1_ESP</text>
<text x="138.2" y="95.4">BTN2_ESP</text>
<text x="193.2" y="93">BOOT0_MCU2</text>
<text x="193.2" y="95.4">RESET_MCU2</text>
<text x="193.2" y="97.8">TX_MCU</text>
<text x="193.2" y="100.1">RX_MCU</text>
<text x="135.9" y="105">GND</text>
<text x="135.9" y="107.3">GND</text>
<text x="183.7" y="107.3">GND</text>
<text x="135.9" y="109.7">GND</text>
<text x="36.8" y="119.2">+5</text>
<text x="143.2" y="116.9">GND</text>
<text x="168.3" y="131.2">+5</text>
<text x="199.3" y="128.8">+5</text>
<text x="223.2" y="128.8">+5</text>
<text x="244.7" y="128.8">+5</text>
<text x="11.6" y="133.6">CAN_TX_ESP 1</text>
<text x="68.9" y="133.6">CANH</text>
<text x="113.3" y="133.6">+5</text>
<text x="11.6" y="138.3">CAN_RX_ESP 4</text>
<text x="126.3" y="152.7">BTN2_ESP</text>
<text x="183.7" y="152.7">BTN1_ESP</text>
<text x="35.6" y="164.6">GND</text>
<text x="200.9" y="165" transform="rotate(90 200.9 165)">LEDR_ESP</text>
<text x="224.8" y="165" transform="rotate(90 224.8 165)">LEDG_ESP</text>
<text x="246.3" y="167.5" transform="rotate(90 246.3 167.5)">LEDB_ESP</text>
<text x="9.3" y="179">GND</text>
<text x="71.4" y="176.6">CANL</text>
<text x="100.1" y="190.9">GND</text>
<text x="155.1" y="190.9">GND</text>
</g>
<g font-size="2.2" fill="#000080">
<text x="116.5" y="27.3">SW1</text>
<text x="116.5" y="35.7">7101P3YZQE</text>
<text x="131.1" y="31.9">10A</text>
<text x="209.7" y="34">D1</text>
<text x="226.7" y="33.3">XL4015</text>
<text x="37.9" y="38">HEADER4pin</text>
<text x="209.7" y="39.7">100v</text>
<text x="95.2" y="47.6">U1</text>
<text x="226.7" y="45.2">XL4015</text>
<text x="161" y="59.3">R1</text>
<text x="175.3" y="59.3">R2</text>
<text x="161" y="61.7">4.7K</text>
<text x="175.3" y="61.7">4.7K</text>
<text x="37.9" y="69.1">HEADER4pin</text>
<text x="212.3" y="81">Header6P</text>
<text x="231.4" y="81">HEADER4pin</text>
<text x="37.9" y="97.8">HEADER4pin</text>
<text x="212.3" y="105">Header6P</text>
<text x="95.2" y="114.5">ESP32_NODEMCU</text>
<text x="50.3" y="131">TJA_CAN1</text>
<text x="170.5" y="142.9">R3</text>
<text x="65.4" y="145.3">R4</text>
<text x="65.4" y="147.7">120</text>
<text x="115.6" y="145.3">R5</text>
<text x="115.6" y="147.7">33K</text>
<text x="170.5" y="145.3">33K</text>
<text x="202.8" y="144.3">L1</text>
<text x="202.8" y="146.7">LED 0805</text>
<text x="226.7" y="144.3">L2</text>
<text x="226.7" y="146.7">LED 0805</text>
<text x="248.2" y="144.3">L3</text>
<text x="248.2" y="146.7">LED 0805</text>
<text x="95" y="151.5">R6</text>
<text x="150" y="151.5">R7</text>
<text x="201.6" y="154.8">R8</text>
<text x="225.5" y="154.8">R9</text>
<text x="247" y="154.8">R10</text>
<text x="95" y="156.3">1K</text>
<text x="150" y="156.3">1K</text>
<text x="201.6" y="157.3">4.7K</text>
<text x="225.5" y="157.3">4.7K</text>
<text x="247" y="157.3">4.7K</text>
<text x="12.8" y="162">R11</text>
<text x="12.8" y="164.4">4.7K</text>
<text x="66.5" y="162.3">JP 1x2 2.54</text>
<text x="86.4" y="164.4">BTN2</text>
<text x="116.5" y="166.8">C1</text>
<text x="141.4" y="164.4">BTN1</text>
<text x="171.5" y="166.8">C2</text>
<text x="116.5" y="169.2">101</text>
<text x="171.5" y="169.2">101</text>
</g>
</svg>
